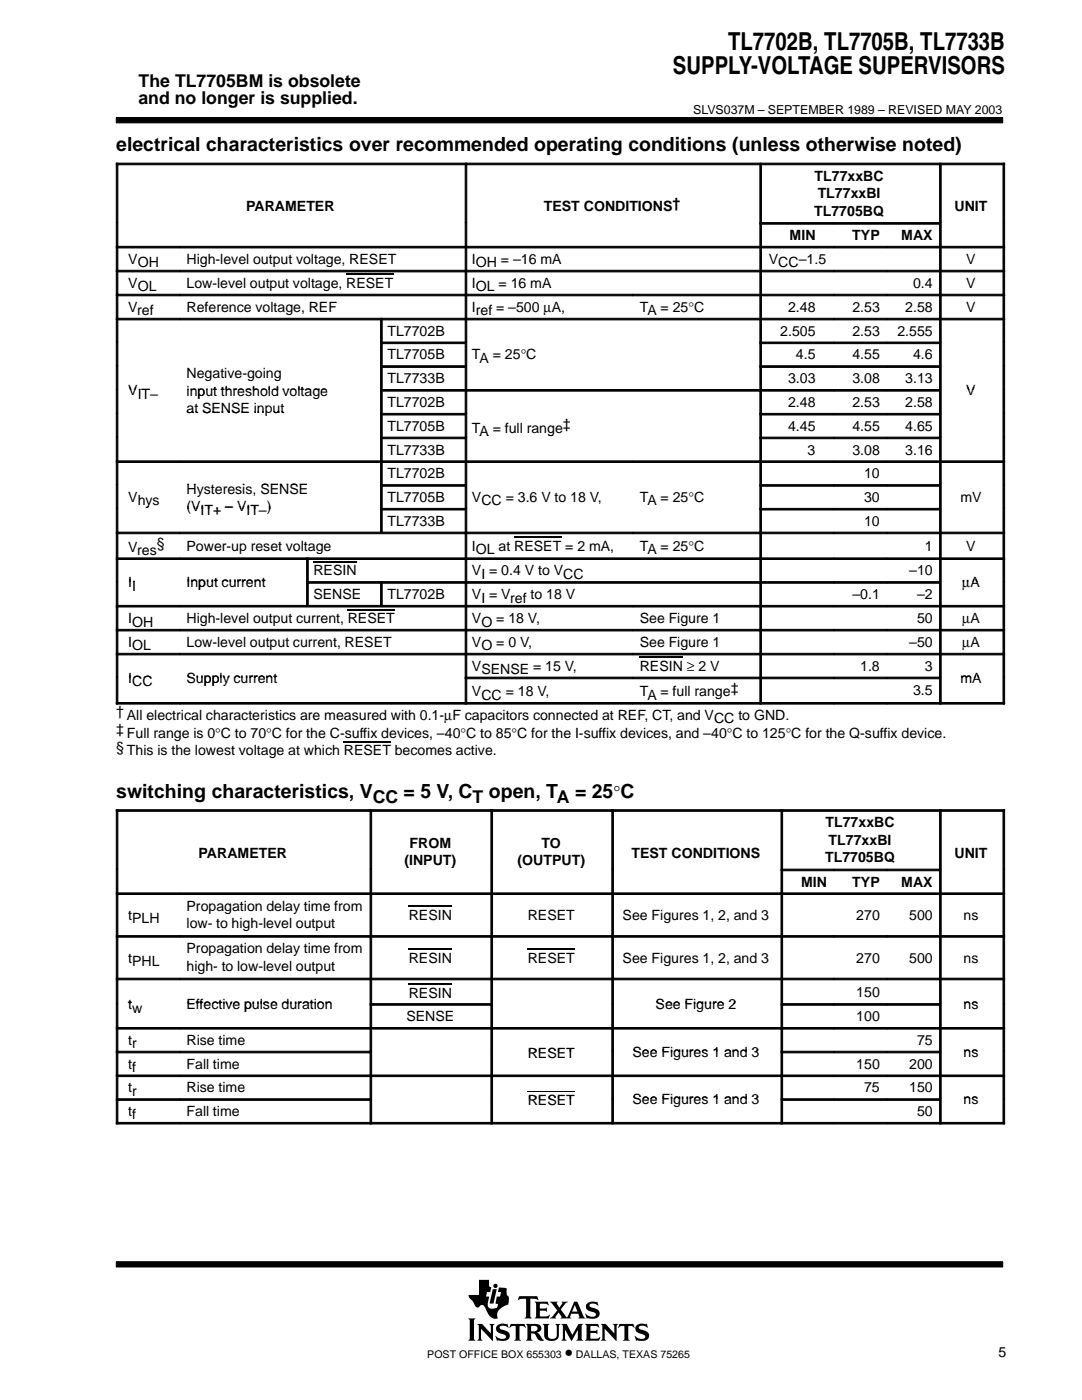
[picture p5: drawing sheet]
<svg xmlns="http://www.w3.org/2000/svg" width="216mm" height="279mm" viewBox="0 0 216 279" stroke-linecap="round" stroke-linejoin="round" font-family="sans-serif">
<g fill="#000" stroke="#000" stroke-width=".2">
<path d="M23.2 23.5h176.9v1h-176.9z" fill-rule="evenodd"/>
<path d="M23.2 251.8h176.9v1.1h-176.9z" fill-rule="evenodd"/>
</g>
<g fill="#000">
<path d="M98.3 257.3h.8l-.6 2.9h-.8z"/>
<path d="M93.4 263.1h1.5l-.3 .4v3.7l.3 .4h-1.5l.3-.4v-3.7z" fill-rule="evenodd"/>
<path d="M95.2 264.2h1l1.7 1.9v-1.5l-.3-.4h1.1l-.3 .4v3l-2.4-2.4v2l.3 .4h-1.1l.3-.6v-2.3z" fill-rule="evenodd"/>
<path d="M95.6 255.4h2v1.3l.4 .2-.2 1h-.6l-.2 .9h.6l-.3 1.2 .1 .7a.9 .9 0 0 0 1.2 .4l.6-.1 .2-.8-.5-.1 .2-1.3h.7l.2-.9h-.7l.3-1 1.5 .2v1.1l.2 .4 .2 .2v.7a.81 .81 0 0 1-.6 1 2.73 2.73 0 0 0-1.7 1.7l.1 .9h-.1a1.81 1.81 0 0 1-2.1-1.5l-.3-.6a.7 .7 0 0 0-.6-.6 .7 .7 0 0 0-.7 .5 1.12 1.12 0 0 1-1.1-1l-.7-.8-.2-.7h2.1z" fill-rule="evenodd"/>
<path d="M99.2 264.6a1.71 1.71 0 0 1 1.7-.4l.2 .1 .1-.1 .3 .8-.6-.3-.8-.1a.41 .41 0 0 0-.4 .5 .41 .41 0 0 0 .5 .3 1.29 1.29 0 0 1 1.5 1.4 1.08 1.08 0 0 1-1.2 .8l-1.1-.1-.2 .1-.4-1 .8 .5 .5 .1 .6-.1 .3-.2a.72 .72 0 0 0-.9-.7 .99 .99 0 0 1-1-.5 .99 .99 0 0 1 .1-1.1z" fill-rule="evenodd"/>
<path d="M101.9 264.2h2.8l.2 .8-.7-.4h-.4l-.1 .2v2.4l.3 .4h-1.4l.3-.4v-2.4l-.1-.2h-.5l-.7 .4z" fill-rule="evenodd"/>
<path d="M103.6 258.7h3.6l.2 .8-.4-.3-1.2 .1v3.5l.3 .3h-1.4l.2-.2 .1-.3v-3.2l-.1-.2h-.8l-.7 .3z" fill-rule="evenodd"/>
<path d="M104.9 264.2h1.9a.9 .9 0 0 1 1 .4 .9 .9 0 0 1 0 1.1l-.7 .2 .5 .4 .9 1.2a1.2 1.2 0 0 1-1.6-1l-.3-.3-.6-.1v1l.3 .5h-1.4l.3-.6v-2.3z" fill-rule="evenodd"/>
<path d="M106.7 259.8h2.6l.1 .7-.5-.3-1.2 .1v.8h1.1l.3-.2v.9l-.4-.2h-1v1l.2 .1h1.2l.5-.3h.1l-.2 .7h-2.8l.3-.5v-2.3z" fill-rule="evenodd"/>
<path d="M108.3 264.2h1.3l-.3 .4v2a.65 .65 0 0 0 .7 .6h.6l.4-.4 .1-2.1-.3-.5h1l-.3 .4v1.8a1.54 1.54 0 0 1-2.4 1l-.5-.7v-2.1z" fill-rule="evenodd"/>
<path d="M112 264.2h1.1l1.1 2.2 1.2-2.2h1l-.3 .4v2.6l.3 .4h-1.4l.3-.4v-1.8l-1.3 2.2-1.3-2.2v1.7l.4 .5h-1.1l.3-.6v-2.3z" fill-rule="evenodd"/>
<path d="M109.7 259.8h1.6l-.2 .3 .5 .8 .6-.8-.1-.3h1.2l-.4 .3-1 1.2 1.2 1.6 1.5-3.1h.6l1.2 2.9 .4 .4-1.4-.1a.22 .22 0 0 0 .2-.1 .22 .22 0 0 0 0-.3l-.2-.4h-1.4l-.2 .7 .2 .2h-2.2l.2-.3-.5-.9-.7 .9 .2 .3h-1.3l.6-.4 .9-1.2z" fill-rule="evenodd"/>
<path d="M117.1 260.2a2.08 2.08 0 0 1 1.9-.3l.2-.2 .1 .9a1.22 1.22 0 0 0-1.7-.1 .82 .82 0 0 0 .9 .6 1.06 1.06 0 0 1 1.2 1.1 1.06 1.06 0 0 1-1.2 1l-1.2-.1-.2 .1-.3-1 .8 .5 .8 .1a.46 .46 0 0 0 .5-.5 .46 .46 0 0 0-.5-.4l-.2-.1a1.11 1.11 0 0 1-1.2-1.5z" fill-rule="evenodd"/>
<path d="M116.7 264.2h2.6l.2 .8-.6-.4-1.1 .1v.9h1.1l.3-.2v.9l-.4-.3h-1v1.1l1.3 .1 .7-.4-.3 .8h-2.8l.3-.4v-2.6z" fill-rule="evenodd"/>
<path d="M119.9 264.2h1l1.7 1.9v-1.5l-.3-.4h1l-.3 .4v3l-2.3-2.4v2l.3 .4h-1.1l.3-.4v-2.6z" fill-rule="evenodd"/>
<path d="M123.6 264.2h2.8l.2 .8-.6-.4h-.5l-.1 .2v2.4l.3 .4h-1.4l.3-.4v-2.4l-.1-.2h-.5l-.7 .4z" fill-rule="evenodd"/>
<path d="M127 264.6a1.74 1.74 0 0 1 1.6-.4l.3 .1 .1-.1 .3 .8h-.1a1.2 1.2 0 0 0-1.7-.1 1.47 1.47 0 0 0 1.3 .7 1.03 1.03 0 0 1 .7 1.2 1.03 1.03 0 0 1-1.2 .8l-1.1-.1-.2 .1-.4-1 .9 .5 .9 .1a.45 .45 0 0 0 .4-.6 .45 .45 0 0 0-.6-.3l-.2-.1a1.11 1.11 0 0 1-1.2-1.4z" fill-rule="evenodd"/>
<circle cx="98.9" cy="256.6" r=".43"/>
</g>
<g fill="#fff">
<path d="M114.7 260.4l.5 1.4h-1z"/>
<path d="M106 264.7l.6-.1a.56 .56 0 0 1 .6 .5 .56 .56 0 0 1-.6 .6h-.6z" fill-rule="evenodd"/>
</g>
<g fill="#000" stroke="#000" stroke-width=".2">
<path d="M23.2 32.6h.3v11.8h-.3z" fill-rule="evenodd"/>
<path d="M23.2 32.6h69.6v.3h-69.6z" fill-rule="evenodd"/>
<path d="M92.8 32.6h.3v11.8h-.3z" fill-rule="evenodd"/>
<path d="M92.8 32.6h58.8v.3h-58.8z" fill-rule="evenodd"/>
<path d="M151.6 32.6h.3v11.8h-.3z" fill-rule="evenodd"/>
<path d="M151.6 32.6h35.9v.3h-35.9z" fill-rule="evenodd"/>
<path d="M187.5 32.6h.3v11.8h-.3z" fill-rule="evenodd"/>
<path d="M187.5 32.6h13v.3h-13z" fill-rule="evenodd"/>
<path d="M200.1 32.6h.4v11.8h-.4z" fill-rule="evenodd"/>
<path d="M23.2 44.4h.3v4.7h-.3z" fill-rule="evenodd"/>
<path d="M23.2 49.2h.3v4.7h-.3z" fill-rule="evenodd"/>
<path d="M23.2 49.2h12.6v.3h-12.6z" fill-rule="evenodd"/>
<path d="M23.2 53.9h.3v4.8h-.3z" fill-rule="evenodd"/>
<path d="M23.2 53.9h12.6v.4h-12.6z" fill-rule="evenodd"/>
<path d="M23.2 58.7h.3v4.8h-.3z" fill-rule="evenodd"/>
<path d="M23.2 58.7h12.6v.3h-12.6z" fill-rule="evenodd"/>
<path d="M35.9 49.2h56.9v.3h-56.9z" fill-rule="evenodd"/>
<path d="M35.9 53.9h56.9v.4h-56.9z" fill-rule="evenodd"/>
<path d="M35.9 58.7h56.9v.3h-56.9z" fill-rule="evenodd"/>
<path d="M92.8 44.4h.3v4.7h-.3z" fill-rule="evenodd"/>
<path d="M92.8 49.2h.3v4.7h-.3z" fill-rule="evenodd"/>
<path d="M92.8 49.2h58.8v.3h-58.8z" fill-rule="evenodd"/>
<path d="M92.8 53.9h.3v4.8h-.3z" fill-rule="evenodd"/>
<path d="M92.8 53.9h58.8v.4h-58.8z" fill-rule="evenodd"/>
<path d="M92.8 58.7h.3v4.8h-.3z" fill-rule="evenodd"/>
<path d="M92.8 58.7h33.5v.3h-33.5z" fill-rule="evenodd"/>
<path d="M126.3 58.7h25.3v.3h-25.3z" fill-rule="evenodd"/>
<path d="M151.6 44.4h.3v4.7h-.3z" fill-rule="evenodd"/>
<path d="M151.6 44.4h14.8v.3h-14.8z" fill-rule="evenodd"/>
<path d="M151.6 49.2h.3v4.7h-.3z" fill-rule="evenodd"/>
<path d="M151.6 49.2h14.8v.3h-14.8z" fill-rule="evenodd"/>
<path d="M151.6 53.9h.3v4.8h-.3z" fill-rule="evenodd"/>
<path d="M151.6 53.9h14.8v.4h-14.8z" fill-rule="evenodd"/>
<path d="M151.6 58.7h.3v4.8h-.3z" fill-rule="evenodd"/>
<path d="M151.6 58.7h14.8v.3h-14.8z" fill-rule="evenodd"/>
<path d="M166.4 44.4h10.5v.3h-10.5z" fill-rule="evenodd"/>
<path d="M166.4 49.2h10.5v.3h-10.5z" fill-rule="evenodd"/>
<path d="M166.4 53.9h10.5v.4h-10.5z" fill-rule="evenodd"/>
<path d="M166.4 58.7h10.5v.3h-10.5z" fill-rule="evenodd"/>
<path d="M176.9 44.4h10.6v.3h-10.6z" fill-rule="evenodd"/>
<path d="M176.9 49.2h10.6v.3h-10.6z" fill-rule="evenodd"/>
<path d="M176.9 53.9h10.6v.4h-10.6z" fill-rule="evenodd"/>
<path d="M176.9 58.7h10.6v.3h-10.6z" fill-rule="evenodd"/>
<path d="M187.5 44.4h.3v4.7h-.3z" fill-rule="evenodd"/>
<path d="M187.5 49.2h.3v4.7h-.3z" fill-rule="evenodd"/>
<path d="M187.5 49.2h13v.3h-13z" fill-rule="evenodd"/>
<path d="M187.5 53.9h.3v4.8h-.3z" fill-rule="evenodd"/>
<path d="M187.5 53.9h13v.4h-13z" fill-rule="evenodd"/>
<path d="M187.5 58.7h.3v4.8h-.3z" fill-rule="evenodd"/>
<path d="M187.5 58.7h13v.3h-13z" fill-rule="evenodd"/>
<path d="M200.1 44.4h.4v4.7h-.4z" fill-rule="evenodd"/>
<path d="M200.1 49.2h.4v4.7h-.4z" fill-rule="evenodd"/>
<path d="M200.1 53.9h.4v4.8h-.4z" fill-rule="evenodd"/>
<path d="M200.1 58.7h.4v4.8h-.4z" fill-rule="evenodd"/>
<path d="M23.2 63.5h.3v4.7h-.3z" fill-rule="evenodd"/>
<path d="M23.2 63.5h12.6v.3h-12.6z" fill-rule="evenodd"/>
<path d="M23.2 68.3h.3v4.7h-.3z" fill-rule="evenodd"/>
<path d="M23.2 73h.3v4.7h-.3z" fill-rule="evenodd"/>
<path d="M23.2 77.7h.3v4.8h-.3z" fill-rule="evenodd"/>
<path d="M35.9 63.5h40v.3h-40z" fill-rule="evenodd"/>
<path d="M75.9 63.5h.4v4.7h-.4z" fill-rule="evenodd"/>
<path d="M75.9 63.5h16.9v.3h-16.9z" fill-rule="evenodd"/>
<path d="M75.9 68.3h.4v4.7h-.4z" fill-rule="evenodd"/>
<path d="M75.9 68.3h16.9v.3h-16.9z" fill-rule="evenodd"/>
<path d="M75.9 73h.4v4.7h-.4z" fill-rule="evenodd"/>
<path d="M75.9 73h16.9v.3h-16.9z" fill-rule="evenodd"/>
<path d="M75.9 77.7h.4v4.8h-.4z" fill-rule="evenodd"/>
<path d="M75.9 77.7h16.9v.4h-16.9z" fill-rule="evenodd"/>
<path d="M92.8 63.5h.3v4.7h-.3z" fill-rule="evenodd"/>
<path d="M92.8 63.5h58.8v.3h-58.8z" fill-rule="evenodd"/>
<path d="M92.8 68.3h.3v4.7h-.3z" fill-rule="evenodd"/>
<path d="M92.8 73h.3v4.7h-.3z" fill-rule="evenodd"/>
<path d="M92.8 77.7h.3v4.8h-.3z" fill-rule="evenodd"/>
<path d="M92.8 77.7h58.8v.4h-58.8z" fill-rule="evenodd"/>
<path d="M151.6 63.5h.3v4.7h-.3z" fill-rule="evenodd"/>
<path d="M151.6 63.5h14.8v.3h-14.8z" fill-rule="evenodd"/>
<path d="M151.6 68.3h.3v4.7h-.3z" fill-rule="evenodd"/>
<path d="M151.6 68.3h14.8v.3h-14.8z" fill-rule="evenodd"/>
<path d="M151.6 73h.3v4.7h-.3z" fill-rule="evenodd"/>
<path d="M151.6 73h14.8v.3h-14.8z" fill-rule="evenodd"/>
<path d="M151.6 77.7h.3v4.8h-.3z" fill-rule="evenodd"/>
<path d="M151.6 77.7h14.8v.4h-14.8z" fill-rule="evenodd"/>
<path d="M166.4 63.5h10.5v.3h-10.5z" fill-rule="evenodd"/>
<path d="M166.4 68.3h10.5v.3h-10.5z" fill-rule="evenodd"/>
<path d="M166.4 73h10.5v.3h-10.5z" fill-rule="evenodd"/>
<path d="M166.4 77.7h10.5v.4h-10.5z" fill-rule="evenodd"/>
<path d="M176.9 63.5h10.6v.3h-10.6z" fill-rule="evenodd"/>
<path d="M176.9 68.3h10.6v.3h-10.6z" fill-rule="evenodd"/>
<path d="M176.9 73h10.6v.3h-10.6z" fill-rule="evenodd"/>
<path d="M176.9 77.7h10.6v.4h-10.6z" fill-rule="evenodd"/>
<path d="M187.5 63.5h.3v4.7h-.3z" fill-rule="evenodd"/>
<path d="M187.5 63.5h13v.3h-13z" fill-rule="evenodd"/>
<path d="M187.5 68.3h.3v4.7h-.3z" fill-rule="evenodd"/>
<path d="M187.5 73h.3v4.7h-.3z" fill-rule="evenodd"/>
<path d="M187.5 77.7h.3v4.8h-.3z" fill-rule="evenodd"/>
<path d="M200.1 63.5h.4v4.7h-.4z" fill-rule="evenodd"/>
<path d="M200.1 68.3h.4v4.7h-.4z" fill-rule="evenodd"/>
<path d="M200.1 73h.4v4.7h-.4z" fill-rule="evenodd"/>
<path d="M200.1 77.7h.4v4.8h-.4z" fill-rule="evenodd"/>
<path d="M23.2 82.5h.3v4.7h-.3z" fill-rule="evenodd"/>
<path d="M23.2 87.2h.3v4.8h-.3z" fill-rule="evenodd"/>
<path d="M23.2 92h.3v4.7h-.3z" fill-rule="evenodd"/>
<path d="M23.2 92h12.6v.3h-12.6z" fill-rule="evenodd"/>
<path d="M23.2 96.7h.3v4.7h-.3z" fill-rule="evenodd"/>
<path d="M35.9 92h40v.3h-40z" fill-rule="evenodd"/>
<path d="M75.9 82.5h.4v4.7h-.4z" fill-rule="evenodd"/>
<path d="M75.9 82.5h16.9v.3h-16.9z" fill-rule="evenodd"/>
<path d="M75.9 87.2h.4v4.8h-.4z" fill-rule="evenodd"/>
<path d="M75.9 87.2h16.9v.4h-16.9z" fill-rule="evenodd"/>
<path d="M75.9 92h.4v4.7h-.4z" fill-rule="evenodd"/>
<path d="M75.9 92h16.9v.3h-16.9z" fill-rule="evenodd"/>
<path d="M75.9 96.7h.4v4.7h-.4z" fill-rule="evenodd"/>
<path d="M75.9 96.7h16.9v.3h-16.9z" fill-rule="evenodd"/>
<path d="M92.8 82.5h.3v4.7h-.3z" fill-rule="evenodd"/>
<path d="M92.8 87.2h.3v4.8h-.3z" fill-rule="evenodd"/>
<path d="M92.8 92h.3v4.7h-.3z" fill-rule="evenodd"/>
<path d="M92.8 92h33.5v.3h-33.5z" fill-rule="evenodd"/>
<path d="M92.8 96.7h.3v4.7h-.3z" fill-rule="evenodd"/>
<path d="M126.3 92h25.3v.3h-25.3z" fill-rule="evenodd"/>
<path d="M151.6 82.5h.3v4.7h-.3z" fill-rule="evenodd"/>
<path d="M151.6 82.5h14.8v.3h-14.8z" fill-rule="evenodd"/>
<path d="M151.6 87.2h.3v4.8h-.3z" fill-rule="evenodd"/>
<path d="M151.6 87.2h14.8v.4h-14.8z" fill-rule="evenodd"/>
<path d="M151.6 92h.3v4.7h-.3z" fill-rule="evenodd"/>
<path d="M151.6 92h14.8v.3h-14.8z" fill-rule="evenodd"/>
<path d="M151.6 96.7h.3v4.7h-.3z" fill-rule="evenodd"/>
<path d="M151.6 96.7h14.8v.3h-14.8z" fill-rule="evenodd"/>
<path d="M166.4 82.5h10.5v.3h-10.5z" fill-rule="evenodd"/>
<path d="M166.4 87.2h10.5v.4h-10.5z" fill-rule="evenodd"/>
<path d="M166.4 92h10.5v.3h-10.5z" fill-rule="evenodd"/>
<path d="M166.4 96.7h10.5v.3h-10.5z" fill-rule="evenodd"/>
<path d="M176.9 82.5h10.6v.3h-10.6z" fill-rule="evenodd"/>
<path d="M176.9 87.2h10.6v.4h-10.6z" fill-rule="evenodd"/>
<path d="M176.9 92h10.6v.3h-10.6z" fill-rule="evenodd"/>
<path d="M176.9 96.7h10.6v.3h-10.6z" fill-rule="evenodd"/>
<path d="M187.5 82.5h.3v4.7h-.3z" fill-rule="evenodd"/>
<path d="M187.5 87.2h.3v4.8h-.3z" fill-rule="evenodd"/>
<path d="M187.5 92h.3v4.7h-.3z" fill-rule="evenodd"/>
<path d="M187.5 92h13v.3h-13z" fill-rule="evenodd"/>
<path d="M187.5 96.7h.3v4.7h-.3z" fill-rule="evenodd"/>
<path d="M200.1 82.5h.4v4.7h-.4z" fill-rule="evenodd"/>
<path d="M200.1 87.2h.4v4.8h-.4z" fill-rule="evenodd"/>
<path d="M200.1 92h.4v4.7h-.4z" fill-rule="evenodd"/>
<path d="M200.1 96.7h.4v4.7h-.4z" fill-rule="evenodd"/>
<path d="M23.2 101.5h.3v4.7h-.3z" fill-rule="evenodd"/>
<path d="M23.2 106.2h.3v5.1h-.3z" fill-rule="evenodd"/>
<path d="M23.2 106.2h12.6v.3h-12.6z" fill-rule="evenodd"/>
<path d="M23.2 111.3h.3v4.8h-.3z" fill-rule="evenodd"/>
<path d="M23.2 111.3h12.6v.4h-12.6z" fill-rule="evenodd"/>
<path d="M23.2 116.1h.3v4.7h-.3z" fill-rule="evenodd"/>
<path d="M35.9 106.2h56.9v.3h-56.9z" fill-rule="evenodd"/>
<path d="M35.9 111.3h25.3v.4h-25.3z" fill-rule="evenodd"/>
<path d="M61.2 111.3h.3v4.8h-.3z" fill-rule="evenodd"/>
<path d="M61.2 111.3h31.6v.4h-31.6z" fill-rule="evenodd"/>
<path d="M61.2 116.1h.3v4.7h-.3z" fill-rule="evenodd"/>
<path d="M61.2 116.1h14.7v.3h-14.7z" fill-rule="evenodd"/>
<path d="M75.9 101.5h.4v4.7h-.4z" fill-rule="evenodd"/>
<path d="M75.9 101.5h16.9v.3h-16.9z" fill-rule="evenodd"/>
<path d="M75.9 116.1h.4v4.7h-.4z" fill-rule="evenodd"/>
<path d="M75.9 116.1h16.9v.3h-16.9z" fill-rule="evenodd"/>
<path d="M92.8 101.5h.3v4.7h-.3z" fill-rule="evenodd"/>
<path d="M92.8 106.2h.3v5.1h-.3z" fill-rule="evenodd"/>
<path d="M92.8 106.2h33.5v.3h-33.5z" fill-rule="evenodd"/>
<path d="M92.8 111.3h.3v4.8h-.3z" fill-rule="evenodd"/>
<path d="M92.8 111.3h58.8v.4h-58.8z" fill-rule="evenodd"/>
<path d="M92.8 116.1h.3v4.7h-.3z" fill-rule="evenodd"/>
<path d="M92.8 116.1h58.8v.3h-58.8z" fill-rule="evenodd"/>
<path d="M126.3 106.2h25.3v.3h-25.3z" fill-rule="evenodd"/>
<path d="M151.6 101.5h.3v4.7h-.3z" fill-rule="evenodd"/>
<path d="M151.6 101.5h14.8v.3h-14.8z" fill-rule="evenodd"/>
<path d="M151.6 106.2h.3v5.1h-.3z" fill-rule="evenodd"/>
<path d="M151.6 106.2h14.8v.3h-14.8z" fill-rule="evenodd"/>
<path d="M151.6 111.3h.3v4.8h-.3z" fill-rule="evenodd"/>
<path d="M151.6 111.3h14.8v.4h-14.8z" fill-rule="evenodd"/>
<path d="M151.6 116.1h.3v4.7h-.3z" fill-rule="evenodd"/>
<path d="M151.6 116.1h14.8v.3h-14.8z" fill-rule="evenodd"/>
<path d="M166.4 101.5h10.5v.3h-10.5z" fill-rule="evenodd"/>
<path d="M166.4 106.2h10.5v.3h-10.5z" fill-rule="evenodd"/>
<path d="M166.4 111.3h10.5v.4h-10.5z" fill-rule="evenodd"/>
<path d="M166.4 116.1h10.5v.3h-10.5z" fill-rule="evenodd"/>
<path d="M176.9 101.5h10.6v.3h-10.6z" fill-rule="evenodd"/>
<path d="M176.9 106.2h10.6v.3h-10.6z" fill-rule="evenodd"/>
<path d="M176.9 111.3h10.6v.4h-10.6z" fill-rule="evenodd"/>
<path d="M176.9 116.1h10.6v.3h-10.6z" fill-rule="evenodd"/>
<path d="M187.5 101.5h.3v4.7h-.3z" fill-rule="evenodd"/>
<path d="M187.5 106.2h.3v5.1h-.3z" fill-rule="evenodd"/>
<path d="M187.5 106.2h13v.3h-13z" fill-rule="evenodd"/>
<path d="M187.5 111.3h.3v4.8h-.3z" fill-rule="evenodd"/>
<path d="M187.5 111.3h13v.4h-13z" fill-rule="evenodd"/>
<path d="M187.5 116.1h.3v4.7h-.3z" fill-rule="evenodd"/>
<path d="M200.1 101.5h.4v4.7h-.4z" fill-rule="evenodd"/>
<path d="M200.1 106.2h.4v5.1h-.4z" fill-rule="evenodd"/>
<path d="M200.1 111.3h.4v4.8h-.4z" fill-rule="evenodd"/>
<path d="M200.1 116.1h.4v4.7h-.4z" fill-rule="evenodd"/>
<path d="M23.2 120.8h.3v4.8h-.3z" fill-rule="evenodd"/>
<path d="M23.2 120.8h12.6v.3h-12.6z" fill-rule="evenodd"/>
<path d="M23.2 125.6h.3v4.8h-.3z" fill-rule="evenodd"/>
<path d="M23.2 125.6h12.6v.3h-12.6z" fill-rule="evenodd"/>
<path d="M23.2 130.4h.3v4.7h-.3z" fill-rule="evenodd"/>
<path d="M23.2 130.4h12.6v.3h-12.6z" fill-rule="evenodd"/>
<path d="M23.2 135.1h.3v5.4h-.3z" fill-rule="evenodd"/>
<path d="M35.9 120.8h56.9v.3h-56.9z" fill-rule="evenodd"/>
<path d="M35.9 125.6h56.9v.3h-56.9z" fill-rule="evenodd"/>
<path d="M35.9 130.4h56.9v.3h-56.9z" fill-rule="evenodd"/>
<path d="M92.8 120.8h.3v4.8h-.3z" fill-rule="evenodd"/>
<path d="M92.8 120.8h33.5v.3h-33.5z" fill-rule="evenodd"/>
<path d="M92.8 125.6h.3v4.8h-.3z" fill-rule="evenodd"/>
<path d="M92.8 125.6h33.5v.3h-33.5z" fill-rule="evenodd"/>
<path d="M92.8 130.4h.3v4.7h-.3z" fill-rule="evenodd"/>
<path d="M92.8 130.4h33.5v.3h-33.5z" fill-rule="evenodd"/>
<path d="M92.8 135.1h.3v5.4h-.3z" fill-rule="evenodd"/>
<path d="M92.8 135.1h33.5v.4h-33.5z" fill-rule="evenodd"/>
<path d="M126.3 120.8h25.3v.3h-25.3z" fill-rule="evenodd"/>
<path d="M126.3 125.6h25.3v.3h-25.3z" fill-rule="evenodd"/>
<path d="M126.3 130.4h25.3v.3h-25.3z" fill-rule="evenodd"/>
<path d="M126.3 135.1h25.3v.4h-25.3z" fill-rule="evenodd"/>
<path d="M151.6 120.8h.3v4.8h-.3z" fill-rule="evenodd"/>
<path d="M151.6 120.8h14.8v.3h-14.8z" fill-rule="evenodd"/>
<path d="M151.6 125.6h.3v4.8h-.3z" fill-rule="evenodd"/>
<path d="M151.6 125.6h14.8v.3h-14.8z" fill-rule="evenodd"/>
<path d="M151.6 130.4h.3v4.7h-.3z" fill-rule="evenodd"/>
<path d="M151.6 130.4h14.8v.3h-14.8z" fill-rule="evenodd"/>
<path d="M151.6 135.1h.3v5.4h-.3z" fill-rule="evenodd"/>
<path d="M151.6 135.1h14.8v.4h-14.8z" fill-rule="evenodd"/>
<path d="M166.4 120.8h10.5v.3h-10.5z" fill-rule="evenodd"/>
<path d="M166.4 125.6h10.5v.3h-10.5z" fill-rule="evenodd"/>
<path d="M166.4 130.4h10.5v.3h-10.5z" fill-rule="evenodd"/>
<path d="M166.4 135.1h10.5v.4h-10.5z" fill-rule="evenodd"/>
<path d="M176.9 120.8h10.6v.3h-10.6z" fill-rule="evenodd"/>
<path d="M176.9 125.6h10.6v.3h-10.6z" fill-rule="evenodd"/>
<path d="M176.9 130.4h10.6v.3h-10.6z" fill-rule="evenodd"/>
<path d="M176.9 135.1h10.6v.4h-10.6z" fill-rule="evenodd"/>
<path d="M187.5 120.8h.3v4.8h-.3z" fill-rule="evenodd"/>
<path d="M187.5 120.8h13v.3h-13z" fill-rule="evenodd"/>
<path d="M187.5 125.6h.3v4.8h-.3z" fill-rule="evenodd"/>
<path d="M187.5 125.6h13v.3h-13z" fill-rule="evenodd"/>
<path d="M187.5 130.4h.3v4.7h-.3z" fill-rule="evenodd"/>
<path d="M187.5 130.4h13v.3h-13z" fill-rule="evenodd"/>
<path d="M187.5 135.1h.3v5.4h-.3z" fill-rule="evenodd"/>
<path d="M200.1 120.8h.4v4.8h-.4z" fill-rule="evenodd"/>
<path d="M200.1 125.6h.4v4.8h-.4z" fill-rule="evenodd"/>
<path d="M200.1 130.4h.4v4.7h-.4z" fill-rule="evenodd"/>
<path d="M200.1 135.1h.4v5.4h-.4z" fill-rule="evenodd"/>
<path d="M23.2 140.2h12.6v.3h-12.6z" fill-rule="evenodd"/>
<path d="M35.9 140.2h56.9v.3h-56.9z" fill-rule="evenodd"/>
<path d="M92.8 140.2h33.5v.3h-33.5z" fill-rule="evenodd"/>
<path d="M126.3 140.2h25.3v.3h-25.3z" fill-rule="evenodd"/>
<path d="M151.6 140.2h14.8v.3h-14.8z" fill-rule="evenodd"/>
<path d="M166.4 140.2h10.5v.3h-10.5z" fill-rule="evenodd"/>
<path d="M176.9 140.2h10.6v.3h-10.6z" fill-rule="evenodd"/>
<path d="M187.5 140.2h13v.3h-13z" fill-rule="evenodd"/>
<path d="M23.2 161.6h.3v11.8h-.3z" fill-rule="evenodd"/>
<path d="M23.2 161.6h50.6v.3h-50.6z" fill-rule="evenodd"/>
<path d="M23.2 173.5h.3v4.7h-.3z" fill-rule="evenodd"/>
<path d="M23.2 178.2h.3v8.5h-.3z" fill-rule="evenodd"/>
<path d="M23.2 178.2h12.6v.3h-12.6z" fill-rule="evenodd"/>
<path d="M35.9 178.2h37.9v.3h-37.9z" fill-rule="evenodd"/>
<path d="M73.8 161.6h.4v11.8h-.4z" fill-rule="evenodd"/>
<path d="M73.8 161.6h24.1v.3h-24.1z" fill-rule="evenodd"/>
<path d="M73.8 173.5h.4v4.7h-.4z" fill-rule="evenodd"/>
<path d="M73.8 178.2h.4v8.5h-.4z" fill-rule="evenodd"/>
<path d="M73.8 178.2h24.1v.3h-24.1z" fill-rule="evenodd"/>
<path d="M98 161.6h.3v11.8h-.3z" fill-rule="evenodd"/>
<path d="M98 161.6h24.1v.3h-24.1z" fill-rule="evenodd"/>
<path d="M98 173.5h.3v4.7h-.3z" fill-rule="evenodd"/>
<path d="M98 178.2h.3v8.5h-.3z" fill-rule="evenodd"/>
<path d="M98 178.2h24.1v.3h-24.1z" fill-rule="evenodd"/>
<path d="M122.1 161.6h.3v11.8h-.3z" fill-rule="evenodd"/>
<path d="M122.1 161.6h33.7v.3h-33.7z" fill-rule="evenodd"/>
<path d="M122.1 173.5h.3v4.7h-.3z" fill-rule="evenodd"/>
<path d="M122.1 178.2h.3v8.5h-.3z" fill-rule="evenodd"/>
<path d="M122.1 178.2h33.7v.3h-33.7z" fill-rule="evenodd"/>
<path d="M155.8 161.6h.4v11.8h-.4z" fill-rule="evenodd"/>
<path d="M155.8 161.6h31.7v.3h-31.7z" fill-rule="evenodd"/>
<path d="M155.8 173.5h.4v4.7h-.4z" fill-rule="evenodd"/>
<path d="M155.8 173.5h10.6v.3h-10.6z" fill-rule="evenodd"/>
<path d="M155.8 178.2h.4v8.5h-.4z" fill-rule="evenodd"/>
<path d="M155.8 178.2h10.6v.3h-10.6z" fill-rule="evenodd"/>
<path d="M166.4 173.5h10.5v.3h-10.5z" fill-rule="evenodd"/>
<path d="M166.4 178.2h10.5v.3h-10.5z" fill-rule="evenodd"/>
<path d="M176.9 173.5h10.6v.3h-10.6z" fill-rule="evenodd"/>
<path d="M176.9 178.2h10.6v.3h-10.6z" fill-rule="evenodd"/>
<path d="M187.5 161.6h.3v11.8h-.3z" fill-rule="evenodd"/>
<path d="M187.5 161.6h13v.3h-13z" fill-rule="evenodd"/>
<path d="M187.5 173.5h.3v4.7h-.3z" fill-rule="evenodd"/>
<path d="M187.5 178.2h.3v8.5h-.3z" fill-rule="evenodd"/>
<path d="M187.5 178.2h13v.3h-13z" fill-rule="evenodd"/>
<path d="M200.1 161.6h.4v11.8h-.4z" fill-rule="evenodd"/>
<path d="M200.1 173.5h.4v4.7h-.4z" fill-rule="evenodd"/>
<path d="M200.1 178.2h.4v8.5h-.4z" fill-rule="evenodd"/>
<path d="M23.2 186.7h.3v8.5h-.3z" fill-rule="evenodd"/>
<path d="M23.2 186.7h12.6v.3h-12.6z" fill-rule="evenodd"/>
<path d="M23.2 195.2h.3v5.1h-.3z" fill-rule="evenodd"/>
<path d="M23.2 195.2h12.6v.3h-12.6z" fill-rule="evenodd"/>
<path d="M35.9 186.7h37.9v.3h-37.9z" fill-rule="evenodd"/>
<path d="M35.9 195.2h37.9v.3h-37.9z" fill-rule="evenodd"/>
<path d="M73.8 186.7h.4v8.5h-.4z" fill-rule="evenodd"/>
<path d="M73.8 186.7h24.1v.3h-24.1z" fill-rule="evenodd"/>
<path d="M73.8 195.2h.4v5.1h-.4z" fill-rule="evenodd"/>
<path d="M73.8 195.2h24.1v.3h-24.1z" fill-rule="evenodd"/>
<path d="M98 186.7h.3v8.5h-.3z" fill-rule="evenodd"/>
<path d="M98 186.7h24.1v.3h-24.1z" fill-rule="evenodd"/>
<path d="M98 195.2h.3v5.1h-.3z" fill-rule="evenodd"/>
<path d="M98 195.2h24.1v.3h-24.1z" fill-rule="evenodd"/>
<path d="M122.1 186.7h.3v8.5h-.3z" fill-rule="evenodd"/>
<path d="M122.1 186.7h33.7v.3h-33.7z" fill-rule="evenodd"/>
<path d="M122.1 195.2h.3v5.1h-.3z" fill-rule="evenodd"/>
<path d="M122.1 195.2h33.7v.3h-33.7z" fill-rule="evenodd"/>
<path d="M155.8 186.7h.4v8.5h-.4z" fill-rule="evenodd"/>
<path d="M155.8 186.7h10.6v.3h-10.6z" fill-rule="evenodd"/>
<path d="M155.8 195.2h.4v5.1h-.4z" fill-rule="evenodd"/>
<path d="M155.8 195.2h10.6v.3h-10.6z" fill-rule="evenodd"/>
<path d="M166.4 186.7h10.5v.3h-10.5z" fill-rule="evenodd"/>
<path d="M166.4 195.2h10.5v.3h-10.5z" fill-rule="evenodd"/>
<path d="M176.9 186.7h10.6v.3h-10.6z" fill-rule="evenodd"/>
<path d="M176.9 195.2h10.6v.3h-10.6z" fill-rule="evenodd"/>
<path d="M187.5 186.7h.3v8.5h-.3z" fill-rule="evenodd"/>
<path d="M187.5 186.7h13v.3h-13z" fill-rule="evenodd"/>
<path d="M187.5 195.2h.3v5.1h-.3z" fill-rule="evenodd"/>
<path d="M187.5 195.2h13v.3h-13z" fill-rule="evenodd"/>
<path d="M200.1 186.7h.4v8.5h-.4z" fill-rule="evenodd"/>
<path d="M200.1 195.2h.4v5.1h-.4z" fill-rule="evenodd"/>
<path d="M23.2 200.3h.3v4.7h-.3z" fill-rule="evenodd"/>
<path d="M23.2 205.1h.3v4.7h-.3z" fill-rule="evenodd"/>
<path d="M23.2 205.1h12.6v.3h-12.6z" fill-rule="evenodd"/>
<path d="M23.2 209.8h.3v4.7h-.3z" fill-rule="evenodd"/>
<path d="M23.2 209.8h12.6v.3h-12.6z" fill-rule="evenodd"/>
<path d="M23.2 214.5h.3v4.8h-.3z" fill-rule="evenodd"/>
<path d="M23.2 214.5h12.6v.4h-12.6z" fill-rule="evenodd"/>
<path d="M23.2 219.3h.3v5h-.3z" fill-rule="evenodd"/>
<path d="M23.2 219.3h12.6v.3h-12.6z" fill-rule="evenodd"/>
<path d="M35.9 205.1h37.9v.3h-37.9z" fill-rule="evenodd"/>
<path d="M35.9 209.8h37.9v.3h-37.9z" fill-rule="evenodd"/>
<path d="M35.9 214.5h37.9v.4h-37.9z" fill-rule="evenodd"/>
<path d="M35.9 219.3h37.9v.3h-37.9z" fill-rule="evenodd"/>
<path d="M73.8 200.3h.4v4.7h-.4z" fill-rule="evenodd"/>
<path d="M73.8 200.3h24.1v.3h-24.1z" fill-rule="evenodd"/>
<path d="M73.8 205.1h.4v4.7h-.4z" fill-rule="evenodd"/>
<path d="M73.8 205.1h24.1v.3h-24.1z" fill-rule="evenodd"/>
<path d="M73.8 209.8h.4v4.7h-.4z" fill-rule="evenodd"/>
<path d="M73.8 214.5h.4v4.8h-.4z" fill-rule="evenodd"/>
<path d="M73.8 214.5h24.1v.4h-24.1z" fill-rule="evenodd"/>
<path d="M73.8 219.3h.4v5h-.4z" fill-rule="evenodd"/>
<path d="M98 200.3h.3v4.7h-.3z" fill-rule="evenodd"/>
<path d="M98 205.1h.3v4.7h-.3z" fill-rule="evenodd"/>
<path d="M98 205.1h24.1v.3h-24.1z" fill-rule="evenodd"/>
<path d="M98 209.8h.3v4.7h-.3z" fill-rule="evenodd"/>
<path d="M98 214.5h.3v4.8h-.3z" fill-rule="evenodd"/>
<path d="M98 214.5h24.1v.4h-24.1z" fill-rule="evenodd"/>
<path d="M98 219.3h.3v5h-.3z" fill-rule="evenodd"/>
<path d="M122.1 200.3h.3v4.7h-.3z" fill-rule="evenodd"/>
<path d="M122.1 205.1h.3v4.7h-.3z" fill-rule="evenodd"/>
<path d="M122.1 205.1h33.7v.3h-33.7z" fill-rule="evenodd"/>
<path d="M122.1 209.8h.3v4.7h-.3z" fill-rule="evenodd"/>
<path d="M122.1 214.5h.3v4.8h-.3z" fill-rule="evenodd"/>
<path d="M122.1 214.5h33.7v.4h-33.7z" fill-rule="evenodd"/>
<path d="M122.1 219.3h.3v5h-.3z" fill-rule="evenodd"/>
<path d="M155.8 200.3h.4v4.7h-.4z" fill-rule="evenodd"/>
<path d="M155.8 200.3h10.6v.3h-10.6z" fill-rule="evenodd"/>
<path d="M155.8 205.1h.4v4.7h-.4z" fill-rule="evenodd"/>
<path d="M155.8 205.1h10.6v.3h-10.6z" fill-rule="evenodd"/>
<path d="M155.8 209.8h.4v4.7h-.4z" fill-rule="evenodd"/>
<path d="M155.8 209.8h10.6v.3h-10.6z" fill-rule="evenodd"/>
<path d="M155.8 214.5h.4v4.8h-.4z" fill-rule="evenodd"/>
<path d="M155.8 214.5h10.6v.4h-10.6z" fill-rule="evenodd"/>
<path d="M155.8 219.3h.4v5h-.4z" fill-rule="evenodd"/>
<path d="M155.8 219.3h10.6v.3h-10.6z" fill-rule="evenodd"/>
<path d="M166.4 200.3h10.5v.3h-10.5z" fill-rule="evenodd"/>
<path d="M166.4 205.1h10.5v.3h-10.5z" fill-rule="evenodd"/>
<path d="M166.4 209.8h10.5v.3h-10.5z" fill-rule="evenodd"/>
<path d="M166.4 214.5h10.5v.4h-10.5z" fill-rule="evenodd"/>
<path d="M166.4 219.3h10.5v.3h-10.5z" fill-rule="evenodd"/>
<path d="M176.9 200.3h10.6v.3h-10.6z" fill-rule="evenodd"/>
<path d="M176.9 205.1h10.6v.3h-10.6z" fill-rule="evenodd"/>
<path d="M176.9 209.8h10.6v.3h-10.6z" fill-rule="evenodd"/>
<path d="M176.9 214.5h10.6v.4h-10.6z" fill-rule="evenodd"/>
<path d="M176.9 219.3h10.6v.3h-10.6z" fill-rule="evenodd"/>
<path d="M187.5 200.3h.3v4.7h-.3z" fill-rule="evenodd"/>
<path d="M187.5 205.1h.3v4.7h-.3z" fill-rule="evenodd"/>
<path d="M187.5 205.1h13v.3h-13z" fill-rule="evenodd"/>
<path d="M187.5 209.8h.3v4.7h-.3z" fill-rule="evenodd"/>
<path d="M187.5 214.5h.3v4.8h-.3z" fill-rule="evenodd"/>
<path d="M187.5 214.5h13v.4h-13z" fill-rule="evenodd"/>
<path d="M187.5 219.3h.3v5h-.3z" fill-rule="evenodd"/>
<path d="M200.1 200.3h.4v4.7h-.4z" fill-rule="evenodd"/>
<path d="M200.1 205.1h.4v4.7h-.4z" fill-rule="evenodd"/>
<path d="M200.1 209.8h.4v4.7h-.4z" fill-rule="evenodd"/>
<path d="M200.1 214.5h.4v4.8h-.4z" fill-rule="evenodd"/>
<path d="M200.1 219.3h.4v5h-.4z" fill-rule="evenodd"/>
<path d="M23.2 224h12.6v.3h-12.6z" fill-rule="evenodd"/>
<path d="M35.9 224h37.9v.3h-37.9z" fill-rule="evenodd"/>
<path d="M73.8 224h24.1v.3h-24.1z" fill-rule="evenodd"/>
<path d="M98 224h24.1v.3h-24.1z" fill-rule="evenodd"/>
<path d="M122.1 224h33.7v.3h-33.7z" fill-rule="evenodd"/>
<path d="M155.8 224h10.6v.3h-10.6z" fill-rule="evenodd"/>
<path d="M166.4 224h10.5v.3h-10.5z" fill-rule="evenodd"/>
<path d="M176.9 224h10.6v.3h-10.6z" fill-rule="evenodd"/>
<path d="M187.5 224h13v.3h-13z" fill-rule="evenodd"/>
</g>
<path d="M69.1 54.8h9.4M62.5 112.1h8.7M102.6 107.2h9.4M69.4 121.7h9.4M127.7 131.2h8.6M68.6 148h9.4M81.6 180.9h8.6M81.6 189.4h8.6M81.6 196.4h8.6M105.3 189.4h9.4" fill="none" stroke="#000" stroke-width=".36"/>
<path d="M105.3 217.8h9.4" fill="none" stroke="#000" stroke-width=".25"/>
<g font-size="4.9">
<text x="145.3" y="9.9">TL7702B, TL7705B, TL7733B</text>
<text x="134.3" y="14.8">SUPPLY-VOLTAGE SUPERVISORS</text>
</g>
<g font-size="3.9">
<text x="23.2" y="30.2">electrical characteristics over recommended operating conditions (unless otherwise noted)</text>
<text x="23.2" y="159.2">switching characteristics, V</text>
</g>
<g font-size="3.5">
<text x="27.7" y="17.3">The TL7705BM is obsolete</text>
<text x="27.6" y="20.7">and no longer is supplied.</text>
<text x="74.4" y="160.2">CC = 5 V, CT open, TA = 25</text>
<text x="122.4" y="159.2">°C</text>
<text x="112.7" y="271">•</text>
</g>
<g font-size="2.8">
<text x="162.5" y="36">TL77xxBC</text>
<text x="163.2" y="39.6">TL77xxBI</text>
<text x="49.1" y="42.1">PARAMETER</text>
<text x="108.5" y="42.2">TEST CONDITIONS†</text>
<text x="157.6" y="47.9">MIN</text>
<text x="162.5" y="43.1">TL7705BQ</text>
<text x="170.1" y="47.9">TYP</text>
<text x="179.8" y="47.9">MAX</text>
<text x="190.5" y="42.1">UNIT</text>
<text x="25.6" y="52.7">VOH</text>
<text x="37.2" y="52.7">High-level output voltage, RESET</text>
<text x="94.2" y="52.7">IOH = –16 mA</text>
<text x="153.4" y="52.7">VCC–1.5</text>
<text x="192.8" y="52.7">V</text>
<text x="25.6" y="57.5">VOL</text>
<text x="37.2" y="57.5">Low-level output voltage, RESET</text>
<text x="94.2" y="57.5">IOL = 16 mA</text>
<text x="182.2" y="57.5">0.4</text>
<text x="192.8" y="57.5">V</text>
<text x="25.6" y="62.2">Vref</text>
<text x="37.2" y="62.2">Reference voltage, REF</text>
<text x="94.2" y="62.2">Iref = –500 µA,</text>
<text x="127.7" y="62.2">TA = 25°C</text>
<text x="157.3" y="62.2">2.48</text>
<text x="170.1" y="62.2">2.53</text>
<text x="180.6" y="62.2">2.58</text>
<text x="192.8" y="62.2">V</text>
<text x="77.3" y="67">TL7702B</text>
<text x="77.3" y="71.7">TL7705B</text>
<text x="94.2" y="71.7">TA = 25°C</text>
<text x="155.7" y="67">2.505</text>
<text x="158.8" y="71.7">4.5</text>
<text x="170.1" y="67">2.53</text>
<text x="170.1" y="71.7">4.55</text>
<text x="179.1" y="67">2.555</text>
<text x="182.2" y="71.7">4.6</text>
<text x="37.2" y="75.5">Negative-going</text>
<text x="77.3" y="76.5">TL7733B</text>
<text x="157.3" y="76.5">3.03</text>
<text x="170.1" y="76.5">3.08</text>
<text x="180.6" y="76.5">3.13</text>
<text x="25.6" y="78.8">VIT–</text>
<text x="25.6" y="78.8">VIT</text>
<text x="37.2" y="79">input threshold voltage</text>
<text x="37.2" y="82.5">at SENSE in ut</text>
<text x="37.2" y="82.5">at SENSE input</text>
<text x="77.3" y="81.3">TL7702B</text>
<text x="157.3" y="81.3">2.48</text>
<text x="170.1" y="81.3">2.53</text>
<text x="180.6" y="81.3">2.58</text>
<text x="192.8" y="78.8">V</text>
<text x="77.3" y="86">TL7705B</text>
<text x="94.2" y="86.4">TA</text>
<text x="95.7" y="87.1">A = full range</text>
<text x="109.2" y="86.4">g ‡</text>
<text x="112.3" y="85.7">‡</text>
<text x="157.3" y="86">4.45</text>
<text x="170.1" y="86">4.55</text>
<text x="180.6" y="86">4.65</text>
<text x="77.3" y="90.8">TL7733B</text>
<text x="77.3" y="95.5">TL7702B</text>
<text x="161.2" y="90.8">3</text>
<text x="170.1" y="90.8">3.08</text>
<text x="172.4" y="95.5">10</text>
<text x="180.6" y="90.8">3.16</text>
<text x="25.6" y="100.2">Vhys</text>
<text x="29" y="100.9">y</text>
<text x="37.2" y="98.5">H</text>
<text x="37.2" y="98.5">Hysteresis, SENSE</text>
<text x="42.1" y="98.5">t</text>
<text x="48.4" y="98.5">i</text>
<text x="52" y="98.5">SENSE</text>
<text x="77.3" y="100.2">TL7705B</text>
<text x="94.2" y="100.2">VCC = 3.6 V to 18 V,</text>
<text x="127.7" y="100.2">TA = 25°C</text>
<text x="172.4" y="100.2">30</text>
<text x="191.6" y="100.2">mV</text>
<text x="37.2" y="102">(VIT+ – VIT–))</text>
<text x="37.2" y="102">(VIT+ – VIT</text>
<text x="77.3" y="104.9">TL7733B</text>
<text x="172.4" y="104.9">10</text>
<text x="25.6" y="110.1">Vres§</text>
<text x="37.2" y="109.9">Power-up reset voltage</text>
<text x="94.2" y="109.9">IOL at RESET = 2 mA,</text>
<text x="127.7" y="109.9">TA = 25°C</text>
<text x="184.5" y="109.9">1</text>
<text x="192.8" y="109.9">V</text>
<text x="25.6" y="117.2">II</text>
<text x="37.2" y="117.2">Input current</text>
<text x="62.5" y="114.8">RESIN</text>
<text x="62.5" y="119.6">SENSE</text>
<text x="77.3" y="119.6">TL7702B</text>
<text x="94.2" y="114.8">VI = 0.4 V to VCC</text>
<text x="94.2" y="119.6">VI = Vref to 18 V</text>
<text x="170.1" y="119.6">–0.1</text>
<text x="181.4" y="114.8">–10</text>
<text x="183" y="119.6">–2</text>
<text x="192" y="117.2">µA</text>
<text x="25.6" y="124.3">IOH</text>
<text x="37.2" y="124.3">High-level output current, RESET</text>
<text x="94.2" y="124.3">VO = 18 V,</text>
<text x="127.7" y="124.3">See Figure 1</text>
<text x="183" y="124.3">50</text>
<text x="192" y="124.3">µA</text>
<text x="25.6" y="129.1">IOL</text>
<text x="37.2" y="129.1">Low-level output current, RESET</text>
<text x="94.2" y="129.1">VO = 0 V,</text>
<text x="127.7" y="129.1">See Figure 1</text>
<text x="181.4" y="129.1">–50</text>
<text x="192" y="129.1">µA</text>
<text x="25.6" y="136.2">ICC</text>
<text x="37.2" y="136.2">Supply current</text>
<text x="94.2" y="133.9">VSENSE = 15 V,</text>
<text x="127.7" y="133.9">RESIN ≥ 2 V</text>
<text x="171.6" y="133.9">1.8</text>
<text x="184.5" y="133.9">3</text>
<text x="191.6" y="136.2">mA</text>
<text x="23.2" y="143">† All electrical characteristics are measured with 0.1-µF capacitors connected at REF, CT, and V</text>
<text x="94.2" y="139">VCC = 18 V,</text>
<text x="127.7" y="139">TA = full range‡</text>
<text x="182.2" y="138.7">3.5</text>
<text x="23.2" y="146.5">‡ Full range is 0°C to 70°C for the C-suffix devices, –40°C to 85°C for the I-suffix devices, and –40°C to 125°C for the Q-suffix device.</text>
<text x="23.2" y="150">§ This is the lowest voltage at which RESET becomes active.</text>
<text x="142.5" y="144.4">CC to GND.</text>
<text x="164.7" y="165.1">TL77xxBC</text>
<text x="39.6" y="171.2">PARAMETER</text>
<text x="80.7" y="172.7">(</text>
<text x="80.7" y="172.7">(INPUT))</text>
<text x="81.7" y="169.1">FROM</text>
<text x="103.3" y="172.7">(OUTPUT))</text>
<text x="103.3" y="172.7">(</text>
<text x="108.1" y="169.1">TO</text>
<text x="126" y="171.2">TEST CONDITIONS</text>
<text x="164.6" y="172.1">TL7705BQ</text>
<text x="165.3" y="168.6">TL77xxBI</text>
<text x="190.5" y="171.2">UNIT</text>
<text x="159.8" y="176.9">MIN</text>
<text x="170.1" y="176.9">TYP</text>
<text x="179.8" y="176.9">MAX</text>
<text x="25.6" y="183.6">tPLH</text>
<text x="37.2" y="181.7">Propagation delay time from</text>
<text x="37.2" y="185.2">low- to high-level output</text>
<text x="81.6" y="183.6">RESIN</text>
<text x="105.3" y="183.6">RESET</text>
<text x="124.2" y="183.6">See Figures 1, 2, and 3</text>
<text x="170.9" y="183.6">270</text>
<text x="181.4" y="183.6">500</text>
<text x="192.3" y="183.6">ns</text>
<text x="37.2" y="190.2">Propagation delay time from</text>
<text x="25.6" y="192.1">tPHL</text>
<text x="37.2" y="193.8">high- to low-level output</text>
<text x="81.6" y="192.1">RESIN</text>
<text x="105.3" y="192.1">RESET</text>
<text x="124.2" y="192.1">See Figures 1, 2, and 3</text>
<text x="170.9" y="192.1">270</text>
<text x="181.4" y="192.1">500</text>
<text x="192.3" y="192.1">ns</text>
<text x="25.6" y="201.4">tw</text>
<text x="25.6" y="201.4">t</text>
<text x="37.2" y="201.4">Effective pulse duration</text>
<text x="81.1" y="203.8">SENSE</text>
<text x="81.6" y="199.1">RESIN</text>
<text x="130.8" y="201.4">See Figure 2</text>
<text x="170.9" y="198.9">150</text>
<text x="170.9" y="203.8">100</text>
<text x="192.3" y="201.4">ns</text>
<text x="25.6" y="208.5">tr</text>
<text x="37.2" y="208.5">Rise time</text>
<text x="183" y="208.5">75</text>
<text x="25.6" y="213.3">tf</text>
<text x="37.2" y="213.3">Fall time</text>
<text x="105.3" y="211.2">RESET</text>
<text x="126.2" y="210.9">See Figures 1 and 3</text>
<text x="170.9" y="213.3">150</text>
<text x="181.4" y="213.3">200</text>
<text x="192.3" y="210.9">ns</text>
<text x="25.6" y="218">tr</text>
<text x="37.2" y="218">Rise time</text>
<text x="105.3" y="220.5">RESET</text>
<text x="126.2" y="220.4">See Figures 1 and 3</text>
<text x="172.4" y="218">75</text>
<text x="181.4" y="218">150</text>
<text x="192.3" y="220.4">ns</text>
<text x="25.6" y="222.7">tf</text>
<text x="37.2" y="222.7">Fall time</text>
<text x="183" y="222.7">50</text>
<text x="199.2" y="270.8">5</text>
</g>
<text font-size="2.5" x="138.3" y="22.7">SLVS037M – SEPTEMBER 1989 – REVISED MAY 2003</text>
<g font-size="2.1">
<text x="85.3" y="271">POST OFFICE BOX 655303</text>
<text x="114.9" y="271">DALLAS, TEXAS 75265</text>
</g>
</svg>
